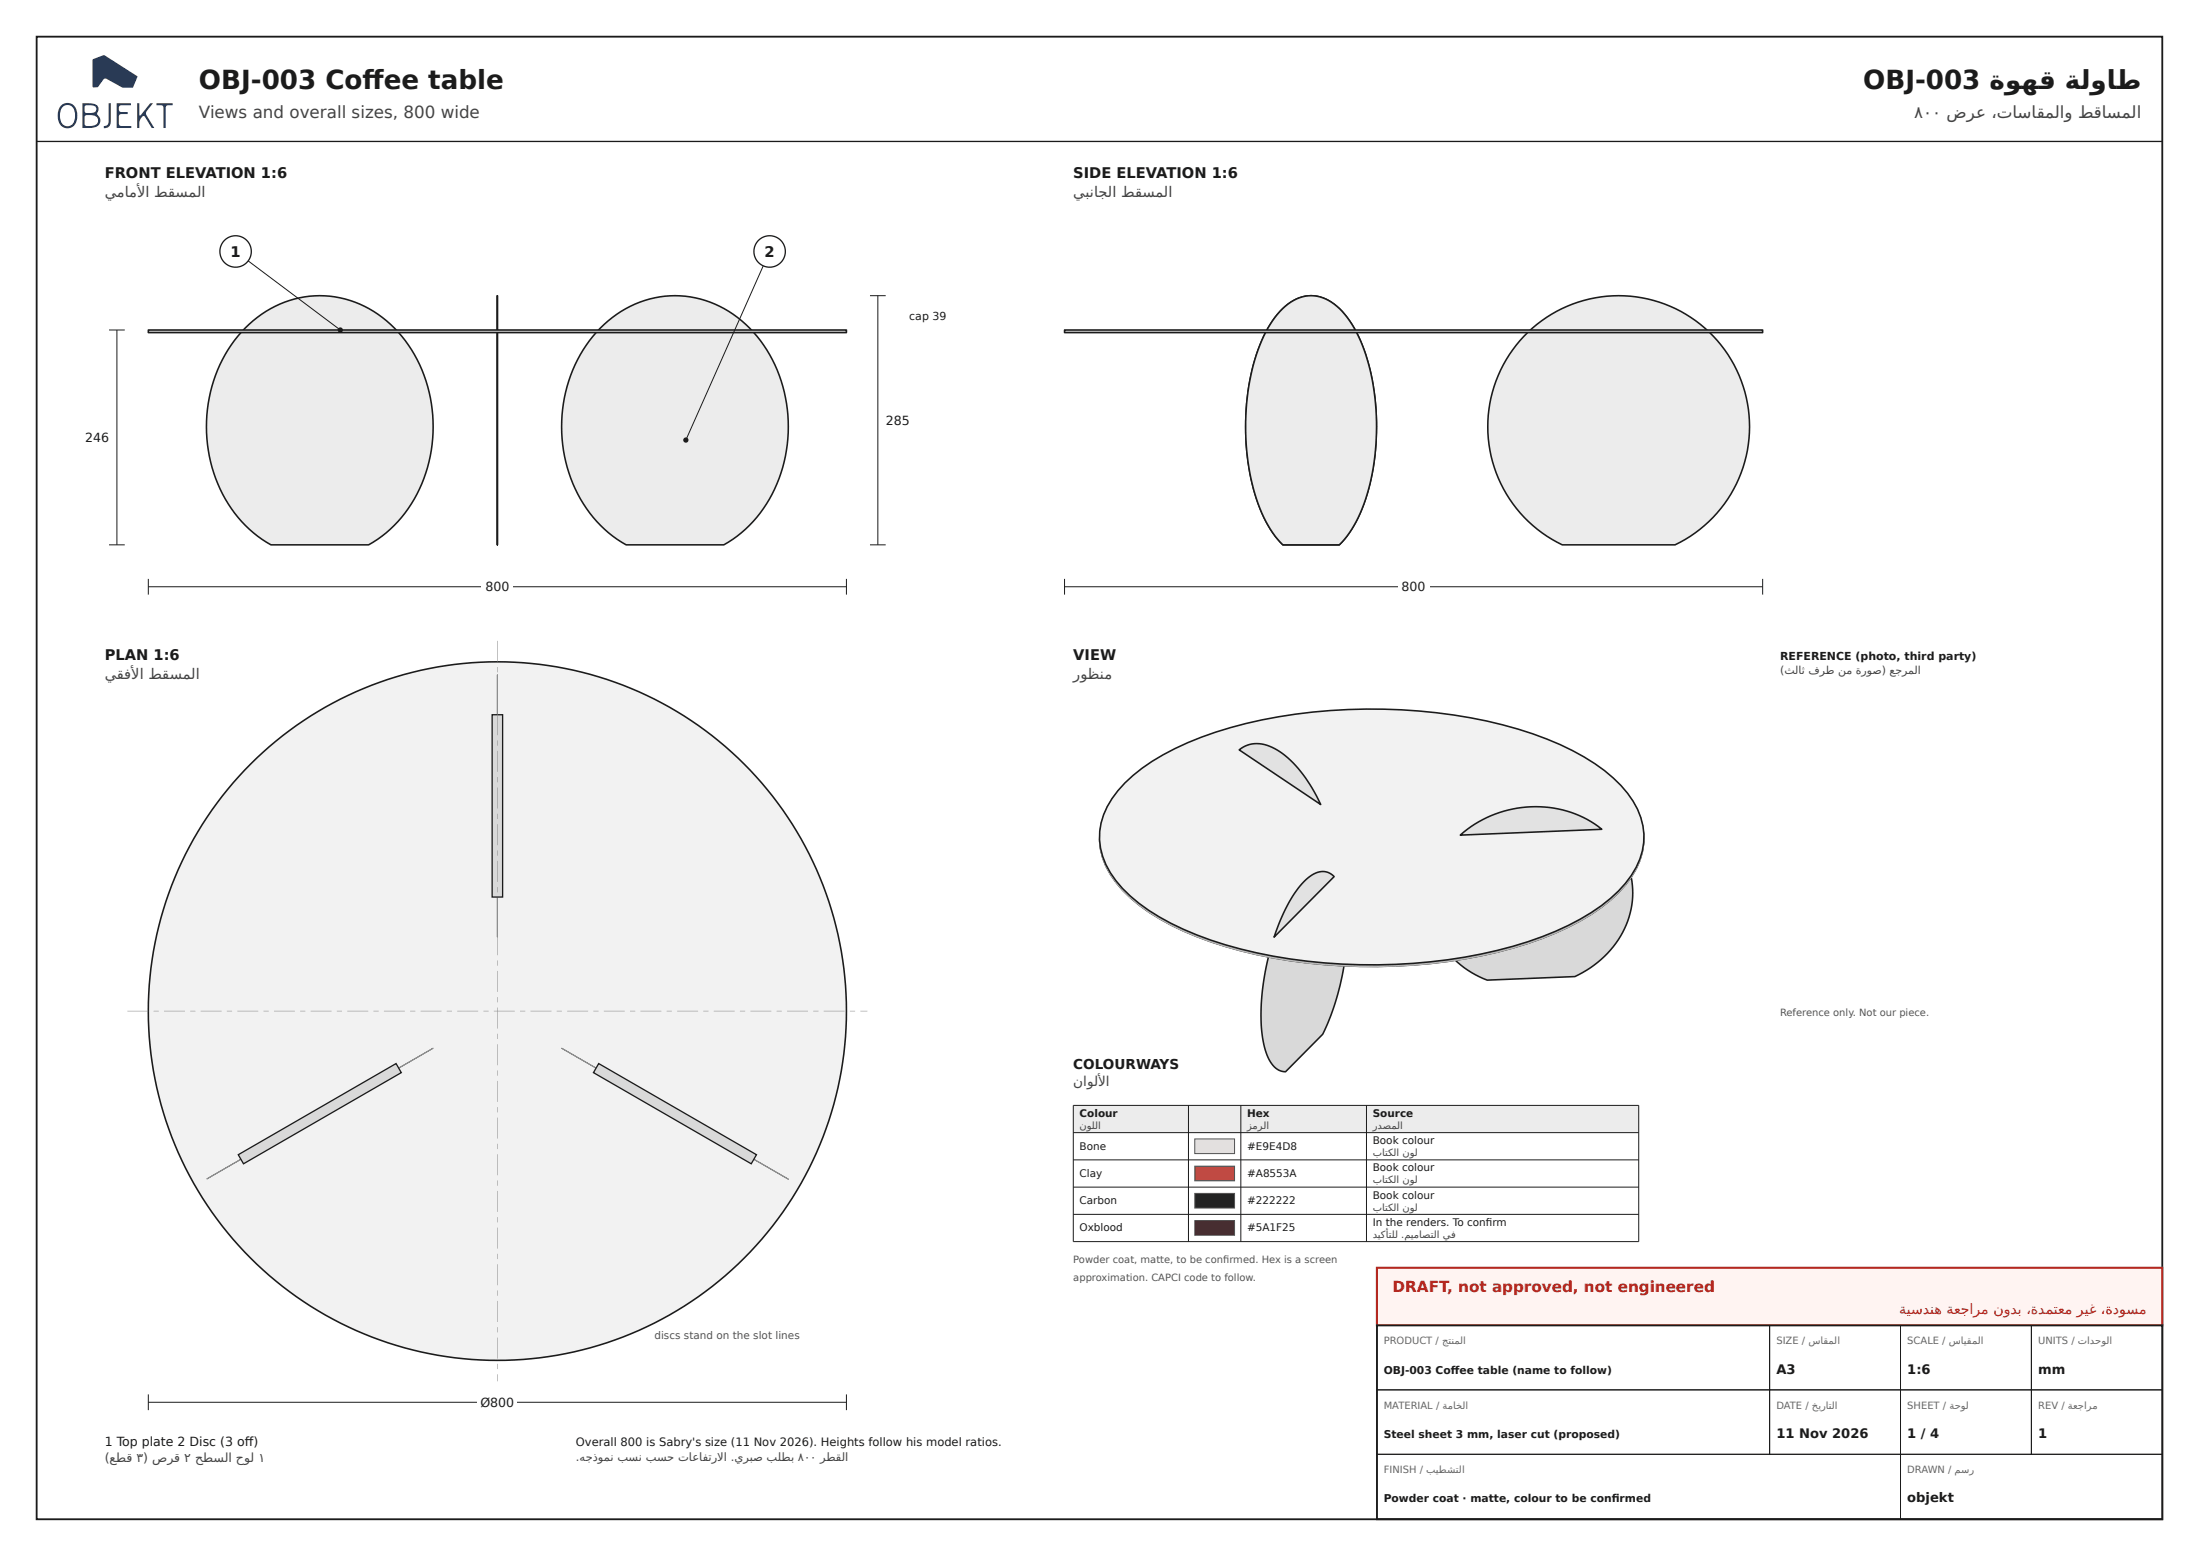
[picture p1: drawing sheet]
<svg xmlns="http://www.w3.org/2000/svg" width="420mm" height="297mm" viewBox="0 0 420 297" stroke-linecap="round" stroke-linejoin="round" font-family="sans-serif">
<path d="M7 7h406v283h-406z" fill="none" stroke="#1b1b1b" stroke-width=".35"/>
<path d="M17.7 11.4l2-.9 .3 .1 6.2 4-.8 2.1h-2l-3.2-1.7-.4 .1-1.1 1.5-.9 .1-.1-.2zM11.8 20.6a2.86 2.86 0 0 0 .3 3.3 1.39 1.39 0 0 0 2.2-1.2 2.12 2.12 0 0 0-1-2.6 1.31 1.31 0 0 0-1.5 .5zM11.5 20.3a1.8 1.8 0 0 1 2-.6 1.8 1.8 0 0 1 1.2 1.7 2.49 2.49 0 0 1-1.3 3 1.82 1.82 0 0 1-2.3-1.6 3.3 3.3 0 0 1 .4-2.5zM16.2 22.1v1.8a2.21 2.21 0 0 0 2.5-.5 1.01 1.01 0 0 0-1-1.4 1.76 1.76 0 0 0-1.5 .1zM16.2 20.2v1.2l.8 .2a1.08 1.08 0 0 0 1.4-.8 .74 .74 0 0 0-.9-.7h-.9zM15.7 19.7a4.2 4.2 0 0 1 2.8 .4 1.4 1.4 0 0 1 0 1.6l.1 .2a1.38 1.38 0 0 1 .5 1.6 1.38 1.38 0 0 1-1.4 .9h-2zM20.8 19.7h.4v3.4a1.16 1.16 0 0 1-1.4 1.4v-.4l.7-.2 .2-.3zM22.3 19.7h2.7v.4h-1.8a.67 .67 0 0 0-.5 .6 .67 .67 0 0 0 .5 .7h1.2v.4h-1.2l-.4 .2v1.8l.4 .3h1.9v.3h-2.8zM26.2 19.7h.4l.1 2.4 2-2.4h.5l-1.1 1.4-.2 .5 1.6 2.8h-.5l-1.3-2-.3-.3-.3 .2-.4 .7-.1 1.4h-.4zM29.9 19.7h3.1v.4h-.9l-.4 .2-.1 4.1h-.4v-4.1l-.5-.2h-.8z" fill-rule="evenodd" fill="#263a5a"/>
<path d="M7 27h406" fill="none" stroke="#1b1b1b" stroke-width=".25"/>
<path d="M95 56.4v47.6z" fill="none" stroke="#1b1b1b" stroke-width=".3"/>
<path d="M46.8 62.6a19.6 19.6 0 0 1 29.3 .8 27.7 27.7 0 0 1-.8 36.9l-2.4 2-2.5 1.7h-18.7a25.5 25.5 0 0 1-12.3-22.5 26.9 26.9 0 0 1 7.4-18.9z" fill="#ececec"/>
<path d="M46.8 62.6a19.6 19.6 0 0 1 29.3 .8 27.7 27.7 0 0 1-.8 36.9l-2.4 2-2.5 1.7h-18.7a25.5 25.5 0 0 1-12.3-22.5 26.9 26.9 0 0 1 7.4-18.9z" fill="none" stroke="#1b1b1b" stroke-width=".3"/>
<path d="M114.7 62.6a19.6 19.6 0 0 1 29.2 .8 27.7 27.7 0 0 1-.8 36.9l-2.3 2-2.6 1.7h-18.6a25.5 25.5 0 0 1-12.3-22.5 26.9 26.9 0 0 1 7.4-18.9z" fill="#ececec"/>
<path d="M114.7 62.6a19.6 19.6 0 0 1 29.2 .8 27.7 27.7 0 0 1-.8 36.9l-2.3 2-2.6 1.7h-18.6a25.5 25.5 0 0 1-12.3-22.5 26.9 26.9 0 0 1 7.4-18.9z" fill="none" stroke="#1b1b1b" stroke-width=".3"/>
<path d="M28.3 63h133.4v.5h-133.4z" fill="#cfcfcf"/>
<path d="M28.3 63h133.4v.5h-133.4z" fill="none" stroke="#1b1b1b" stroke-width=".3"/>
<path d="M28.3 112h133.4M28.3 110.5v3M161.7 110.5v3" fill="none" stroke="#1b1b1b" stroke-width=".19"/>
<path d="M92 110.2h6v3.4h-6z" fill="#fff"/>
<path d="M45 48l20 15M166.2 56.4h3M167.7 56.4v47.6M20.8 63h3M22.3 63v41M20.8 104h3M166.2 104h3" fill="none" stroke="#1b1b1b" stroke-width=".19"/>
<circle cx="65" cy="63" r=".5" fill="#1b1b1b"/>
<circle cx="45" cy="48" r="3" fill="#fff"/>
<circle cx="45" cy="48" r="3" fill="none" stroke="#1b1b1b" stroke-width=".25"/>
<path d="M147 48l-16 36" fill="none" stroke="#1b1b1b" stroke-width=".19"/>
<circle cx="131" cy="84" r=".5" fill="#1b1b1b"/>
<circle cx="147" cy="48" r="3" fill="#fff"/>
<circle cx="147" cy="48" r="3" fill="none" stroke="#1b1b1b" stroke-width=".25"/>
<circle cx="95" cy="193" r="66.7" fill="#f2f2f2"/>
<circle cx="95" cy="193" r="66.7" fill="none" stroke="#1b1b1b" stroke-width=".3"/>
<path d="M95 128.8v50z" fill="none" stroke="#888" stroke-width=".2"/>
<path d="M94 136.4h2v34.8h-2z" fill="#d9d9d9"/>
<path d="M94 136.4h2v34.8h-2z" fill="none" stroke="#1b1b1b" stroke-width=".25"/>
<path d="M39.4 225.1l43.3-25z" fill="none" stroke="#888" stroke-width=".2"/>
<path d="M45.5 220.4l30.1-17.4 1 1.7-30.1 17.4z" fill="#d9d9d9"/>
<path d="M45.5 220.4l30.1-17.4 1 1.7-30.1 17.4z" fill="none" stroke="#1b1b1b" stroke-width=".25"/>
<path d="M107.3 200.1l43.3 25z" fill="none" stroke="#888" stroke-width=".2"/>
<path d="M114.4 203l30.1 17.4-1 1.7-30.1-17.4z" fill="#d9d9d9"/>
<path d="M114.4 203l30.1 17.4-1 1.7-30.1-17.4z" fill="none" stroke="#1b1b1b" stroke-width=".25"/>
<g fill="#888">
<path d="M24.3 192.9h4v.1h-4zM29.3 192.9h1v.1h-1zM31.3 192.9h4v.1h-4zM36.3 192.9h1v.1h-1zM38.3 192.9h4v.1h-4zM43.3 192.9h1v.1h-1zM45.3 192.9h4v.1h-4zM50.3 192.9h1v.1h-1zM52.3 192.9h4v.1h-4zM57.3 192.9h1v.1h-1zM59.3 192.9h4v.1h-4zM64.3 192.9h1v.1h-1zM66.3 192.9h4v.1h-4zM71.3 192.9h1v.1h-1zM73.3 192.9h4v.1h-4zM78.3 192.9h1v.1h-1zM80.3 192.9h4v.1h-4zM85.3 192.9h1v.1h-1zM87.3 192.9h4v.1h-4zM92.3 192.9h1v.1h-1zM94.3 192.9h4v.1h-4zM99.3 192.9h1v.1h-1zM101.3 192.9h4v.1h-4zM106.3 192.9h1v.1h-1zM108.3 192.9h4v.1h-4zM113.3 192.9h1v.1h-1zM115.3 192.9h4v.1h-4zM120.3 192.9h1v.1h-1zM122.3 192.9h4v.1h-4zM127.3 192.9h1v.1h-1zM129.3 192.9h4v.1h-4zM134.3 192.9h1v.1h-1zM136.3 192.9h4v.1h-4zM141.3 192.9h1v.1h-1zM143.3 192.9h4v.1h-4zM148.3 192.9h1v.1h-1zM150.3 192.9h4v.1h-4zM155.3 192.9h1v.1h-1zM157.3 192.9h4v.1h-4zM162.3 192.9h1v.1h-1zM164.3 192.9h1.4v.1h-1.4z"/>
<path d="M94.9 122.3h.1v4h-.1zM94.9 127.3h.1v1h-.1zM94.9 129.3h.1v4h-.1zM94.9 134.3h.1v1h-.1zM94.9 136.3h.1v4h-.1zM94.9 141.3h.1v1h-.1zM94.9 143.3h.1v4h-.1zM94.9 148.3h.1v1h-.1zM94.9 150.3h.1v4h-.1zM94.9 155.3h.1v1h-.1zM94.9 157.3h.1v4h-.1zM94.9 162.3h.1v1h-.1zM94.9 164.3h.1v4h-.1zM94.9 169.3h.1v1h-.1zM94.9 171.3h.1v4h-.1zM94.9 176.3h.1v1h-.1zM94.9 178.3h.1v4h-.1zM94.9 183.3h.1v1h-.1zM94.9 185.3h.1v4h-.1zM94.9 190.3h.1v1h-.1zM94.9 192.3h.1v4h-.1zM94.9 197.3h.1v1h-.1zM94.9 199.3h.1v4h-.1zM94.9 204.3h.1v1h-.1zM94.9 206.3h.1v4h-.1zM94.9 211.3h.1v1h-.1zM94.9 213.3h.1v4h-.1zM94.9 218.3h.1v1h-.1zM94.9 220.3h.1v4h-.1zM94.9 225.3h.1v1h-.1zM94.9 227.3h.1v4h-.1zM94.9 232.3h.1v1h-.1zM94.9 234.3h.1v4h-.1zM94.9 239.3h.1v1h-.1zM94.9 241.3h.1v4h-.1zM94.9 246.3h.1v1h-.1zM94.9 248.3h.1v4h-.1zM94.9 253.3h.1v1h-.1zM94.9 255.3h.1v4h-.1zM94.9 260.3h.1v1h-.1zM94.9 262.3h.1v1.4h-.1z"/>
</g>
<path d="M28.3 267.7h133.4M28.3 266.2v3M161.7 266.2v3" fill="none" stroke="#1b1b1b" stroke-width=".19"/>
<path d="M91.3 265.9h7.4v3.3h-7.4z" fill="#fff"/>
<path d="M245 58.9a7.2 7.2 0 0 1 10.8 0 25.2 25.2 0 0 1 6.1 12.7 45.9 45.9 0 0 1-2.1 26.3 19.4 19.4 0 0 1-4 6.1h-10.8a24.9 24.9 0 0 1-6.1-12.7 45.2 45.2 0 0 1 2.5-27.1 18.3 18.3 0 0 1 3.6-5.3z" fill="#ececec"/>
<path d="M245 58.9a7.2 7.2 0 0 1 10.8 0 25.2 25.2 0 0 1 6.1 12.7 45.9 45.9 0 0 1-2.1 26.3 19.4 19.4 0 0 1-4 6.1h-10.8a24.9 24.9 0 0 1-6.1-12.7 45.2 45.2 0 0 1 2.5-27.1 18.3 18.3 0 0 1 3.6-5.3z" fill="none" stroke="#1b1b1b" stroke-width=".3"/>
<path d="M291.1 64.2a25 25 0 0 1 38.3 2.6 25 25 0 0 1-9.5 37.2h-21.5a25 25 0 0 1-7.3-39.8z" fill="#ececec"/>
<path d="M291.1 64.2a25 25 0 0 1 38.3 2.6 25 25 0 0 1-9.5 37.2h-21.5a25 25 0 0 1-7.3-39.8z" fill="none" stroke="#1b1b1b" stroke-width=".3"/>
<path d="M245 58.9a7.2 7.2 0 0 1 10.8 0 25.2 25.2 0 0 1 6.1 12.7 45.9 45.9 0 0 1-2.1 26.3 19.4 19.4 0 0 1-4 6.1h-10.8a24.9 24.9 0 0 1-6.1-12.7 45.2 45.2 0 0 1 2.5-27.1 18.3 18.3 0 0 1 3.6-5.3z" fill="#ececec"/>
<path d="M245 58.9a7.2 7.2 0 0 1 10.8 0 25.2 25.2 0 0 1 6.1 12.7 45.9 45.9 0 0 1-2.1 26.3 19.4 19.4 0 0 1-4 6.1h-10.8a24.9 24.9 0 0 1-6.1-12.7 45.2 45.2 0 0 1 2.5-27.1 18.3 18.3 0 0 1 3.6-5.3z" fill="none" stroke="#1b1b1b" stroke-width=".3"/>
<path d="M203.3 63h133.4v.5h-133.4z" fill="#cfcfcf"/>
<path d="M203.3 63h133.4v.5h-133.4z" fill="none" stroke="#1b1b1b" stroke-width=".3"/>
<path d="M203.3 112h133.4M203.3 110.5v3M336.7 110.5v3" fill="none" stroke="#1b1b1b" stroke-width=".19"/>
<path d="M267 110.2h6v3.4h-6z" fill="#fff"/>
<path d="M236.4 143.4l.3-.3 15.6 10.5a32.8 32.8 0 0 1 2.9 19 8.6 8.6 0 0 1-4.2 6.5l-1.7 .4-9.6-6.5a35.1 35.1 0 0 1-6.2-22.7 11.4 11.4 0 0 1 2.9-6.9z" fill="#d9d9d9"/>
<path d="M236.4 143.4l.3-.3 15.6 10.5a32.8 32.8 0 0 1 2.9 19 8.6 8.6 0 0 1-4.2 6.5l-1.7 .4-9.6-6.5a35.1 35.1 0 0 1-6.2-22.7 11.4 11.4 0 0 1 2.9-6.9z" fill="none" stroke="#1b1b1b" stroke-width=".3"/>
<path d="M278.4 159.9l.5-.5 27-1.1a15.7 15.7 0 0 1 1.7 23.1 20.5 20.5 0 0 1-6.8 5l-16.7 .7a16.1 16.1 0 0 1-10.8-18.2 17.5 17.5 0 0 1 5.1-9z" fill="#d9d9d9"/>
<path d="M278.4 159.9l.5-.5 27-1.1a15.7 15.7 0 0 1 1.7 23.1 20.5 20.5 0 0 1-6.8 5l-16.7 .7a16.1 16.1 0 0 1-10.8-18.2 17.5 17.5 0 0 1 5.1-9z" fill="none" stroke="#1b1b1b" stroke-width=".3"/>
<path d="M254.8 167.3a11.6 11.6 0 0 1 2.4 6.9 47.2 47.2 0 0 1-4.6 23.2l-7.1 7.2a3.8 3.8 0 0 1-3.3-2.7 25.1 25.1 0 0 1-1.2-12.2l.8-5.1 1.5-5.7z" fill="#d9d9d9"/>
<path d="M254.8 167.3a11.6 11.6 0 0 1 2.4 6.9 47.2 47.2 0 0 1-4.6 23.2l-7.1 7.2a3.8 3.8 0 0 1-3.3-2.7 25.1 25.1 0 0 1-1.2-12.2l.8-5.1 1.5-5.7z" fill="none" stroke="#1b1b1b" stroke-width=".3"/>
<path d="M214.9 149.8a43.7 43.7 0 0 1 17.3-9.7 103.5 103.5 0 0 1 57.7-.6 47.8 47.8 0 0 1 18.2 9.3 16.1 16.1 0 0 1 5.9 10.8 14.3 14.3 0 0 1-4.9 10.8 43.7 43.7 0 0 1-17.3 9.7 103.4 103.4 0 0 1-57.7 .6 47.6 47.6 0 0 1-18.2-9.3 16.1 16.1 0 0 1-5.9-10.8 14.3 14.3 0 0 1 4.9-10.8z" fill="#bdbdbd"/>
<path d="M214.9 149.8a43.7 43.7 0 0 1 17.3-9.7 103.5 103.5 0 0 1 57.7-.6 47.8 47.8 0 0 1 18.2 9.3 16.1 16.1 0 0 1 5.9 10.8 14.3 14.3 0 0 1-4.9 10.8 43.7 43.7 0 0 1-17.3 9.7 103.4 103.4 0 0 1-57.7 .6 47.6 47.6 0 0 1-18.2-9.3 16.1 16.1 0 0 1-5.9-10.8 14.3 14.3 0 0 1 4.9-10.8z" fill="none" stroke="#1b1b1b" stroke-width=".25"/>
<path d="M213.5 150.9v.4l-1.1 1.5v-.4z" fill="#bdbdbd"/>
<path d="M213.5 150.9v.4l-1.1 1.5v-.4z" fill="none" stroke="#bdbdbd" stroke-width=".19"/>
<path d="M212.4 152.4v.4l-.9 1.5v-.3z" fill="#bdbdbd"/>
<path d="M212.4 152.4v.4l-.9 1.5v-.3z" fill="none" stroke="#bdbdbd" stroke-width=".19"/>
<path d="M211.5 154v.3l-.7 1.6v-.4z" fill="#bdbdbd"/>
<path d="M211.5 154v.3l-.7 1.6v-.4z" fill="none" stroke="#bdbdbd" stroke-width=".19"/>
<path d="M210.8 155.5l-.5 1.9z" fill="#bdbdbd"/>
<path d="M210.8 155.5l-.5 1.9z" fill="none" stroke="#bdbdbd" stroke-width=".19"/>
<path d="M210.3 157.1l-.3 1.9z" fill="#bdbdbd"/>
<path d="M210.3 157.1l-.3 1.9z" fill="none" stroke="#bdbdbd" stroke-width=".19"/>
<path d="M210 158.7v1.9z" fill="#bdbdbd"/>
<path d="M210 158.7v1.9z" fill="none" stroke="#bdbdbd" stroke-width=".19"/>
<path d="M210 160.3l.2 1.9z" fill="#bdbdbd"/>
<path d="M210 160.3l.2 1.9z" fill="none" stroke="#bdbdbd" stroke-width=".19"/>
<path d="M210.2 161.9l.4 1.9z" fill="#bdbdbd"/>
<path d="M210.2 161.9l.4 1.9z" fill="none" stroke="#bdbdbd" stroke-width=".19"/>
<path d="M210.6 163.5l.6 1.5v.4l-.6-1.6z" fill="#bdbdbd"/>
<path d="M210.6 163.5l.6 1.5v.4l-.6-1.6z" fill="none" stroke="#bdbdbd" stroke-width=".19"/>
<path d="M211.2 165l.9 1.6v.3l-.9-1.5z" fill="#bdbdbd"/>
<path d="M211.2 165l.9 1.6v.3l-.9-1.5z" fill="none" stroke="#bdbdbd" stroke-width=".19"/>
<path d="M212.1 166.6l1 1.5v.3l-1-1.5z" fill="#bdbdbd"/>
<path d="M212.1 166.6l1 1.5v.3l-1-1.5z" fill="none" stroke="#bdbdbd" stroke-width=".19"/>
<path d="M213.1 168.1l1.3 1.5v.3l-1.3-1.5z" fill="#bdbdbd"/>
<path d="M213.1 168.1l1.3 1.5v.3l-1.3-1.5z" fill="none" stroke="#bdbdbd" stroke-width=".19"/>
<path d="M214.4 169.6l1.5 1.4v.4l-1.5-1.5z" fill="#bdbdbd"/>
<path d="M214.4 169.6l1.5 1.4v.4l-1.5-1.5z" fill="none" stroke="#bdbdbd" stroke-width=".19"/>
<path d="M215.9 171l1.6 1.4v.4l-1.6-1.4z" fill="#bdbdbd"/>
<path d="M215.9 171l1.6 1.4v.4l-1.6-1.4z" fill="none" stroke="#bdbdbd" stroke-width=".19"/>
<path d="M217.5 172.4l1.9 1.4v.3l-1.9-1.3z" fill="#bdbdbd"/>
<path d="M217.5 172.4l1.9 1.4v.3l-1.9-1.3z" fill="none" stroke="#bdbdbd" stroke-width=".19"/>
<path d="M219.4 173.8l2 1.2v.4l-2-1.3z" fill="#bdbdbd"/>
<path d="M219.4 173.8l2 1.2v.4l-2-1.3z" fill="none" stroke="#bdbdbd" stroke-width=".19"/>
<path d="M221.4 175l2.3 1.2v.4l-2.3-1.2z" fill="#bdbdbd"/>
<path d="M221.4 175l2.3 1.2v.4l-2.3-1.2z" fill="none" stroke="#bdbdbd" stroke-width=".19"/>
<path d="M223.7 176.2l2.3 1.2v.3l-2.3-1.1z" fill="#bdbdbd"/>
<path d="M223.7 176.2l2.3 1.2v.3l-2.3-1.1z" fill="none" stroke="#bdbdbd" stroke-width=".19"/>
<path d="M226 177.4l2.6 1.1v.3l-2.6-1.1z" fill="#bdbdbd"/>
<path d="M226 177.4l2.6 1.1v.3l-2.6-1.1z" fill="none" stroke="#bdbdbd" stroke-width=".19"/>
<path d="M228.6 178.5l2.6 .9v.4l-2.6-1z" fill="#bdbdbd"/>
<path d="M228.6 178.5l2.6 .9v.4l-2.6-1z" fill="none" stroke="#bdbdbd" stroke-width=".19"/>
<path d="M231.2 179.4l2.9 .9v.4l-2.9-.9z" fill="#bdbdbd"/>
<path d="M231.2 179.4l2.9 .9v.4l-2.9-.9z" fill="none" stroke="#bdbdbd" stroke-width=".19"/>
<path d="M234.1 180.3l2.9 .9v.3l-2.9-.8z" fill="#bdbdbd"/>
<path d="M234.1 180.3l2.9 .9v.3l-2.9-.8z" fill="none" stroke="#bdbdbd" stroke-width=".19"/>
<path d="M237 181.2l3 .7v.3l-3-.7z" fill="#bdbdbd"/>
<path d="M237 181.2l3 .7v.3l-3-.7z" fill="none" stroke="#bdbdbd" stroke-width=".19"/>
<path d="M240 181.9l3.1 .6v.4l-3.1-.7z" fill="#bdbdbd"/>
<path d="M240 181.9l3.1 .6v.4l-3.1-.7z" fill="none" stroke="#bdbdbd" stroke-width=".19"/>
<path d="M243.1 182.5l3.3 .5v.4l-3.3-.5z" fill="#bdbdbd"/>
<path d="M243.1 182.5l3.3 .5v.4l-3.3-.5z" fill="none" stroke="#bdbdbd" stroke-width=".19"/>
<path d="M246.4 183l3.2 .5v.3l-3.2-.4z" fill="#bdbdbd"/>
<path d="M246.4 183l3.2 .5v.3l-3.2-.4z" fill="none" stroke="#bdbdbd" stroke-width=".19"/>
<path d="M249.6 183.5l3.4 .3v.3l-3.4-.3z" fill="#bdbdbd"/>
<path d="M249.6 183.5l3.4 .3v.3l-3.4-.3z" fill="none" stroke="#bdbdbd" stroke-width=".19"/>
<path d="M253 183.8l3.3 .2v.4l-3.3-.3z" fill="#bdbdbd"/>
<path d="M253 183.8l3.3 .2v.4l-3.3-.3z" fill="none" stroke="#bdbdbd" stroke-width=".19"/>
<path d="M256.3 184l3.4 .1v.4l-3.4-.1z" fill="#bdbdbd"/>
<path d="M256.3 184l3.4 .1v.4l-3.4-.1zM259.7 184.1l3.4 .1v.3h-3.4zM263.1 184.2l3.4-.1v.3l-3.4 .1z" fill="none" stroke="#bdbdbd" stroke-width=".19"/>
<path d="M259.7 184.3h3.4" fill="none" stroke="#bdbdbd" stroke-width=".36"/>
<path d="M263.1 184.3h3.4" fill="none" stroke="#bdbdbd" stroke-width=".43"/>
<path d="M266.5 184.1l3.4-.2v.3l-3.4 .2z" fill="#bdbdbd"/>
<path d="M266.5 184.1l3.4-.2v.3l-3.4 .2z" fill="none" stroke="#bdbdbd" stroke-width=".19"/>
<path d="M269.9 183.9l3.3-.3v.3l-3.3 .3z" fill="#bdbdbd"/>
<path d="M269.9 183.9l3.3-.3v.3l-3.3 .3z" fill="none" stroke="#bdbdbd" stroke-width=".19"/>
<path d="M273.2 183.6l3.3-.4v.3l-3.3 .4z" fill="#bdbdbd"/>
<path d="M273.2 183.6l3.3-.4v.3l-3.3 .4z" fill="none" stroke="#bdbdbd" stroke-width=".19"/>
<path d="M276.5 183.2l3.3-.5v.3l-3.3 .5z" fill="#bdbdbd"/>
<path d="M276.5 183.2l3.3-.5v.3l-3.3 .5z" fill="none" stroke="#bdbdbd" stroke-width=".19"/>
<path d="M279.8 182.7l3.1-.6v.3l-3.1 .6z" fill="#bdbdbd"/>
<path d="M279.8 182.7l3.1-.6v.3l-3.1 .6z" fill="none" stroke="#bdbdbd" stroke-width=".19"/>
<path d="M282.9 182.1l3.1-.7v.4l-3.1 .6z" fill="#bdbdbd"/>
<path d="M282.9 182.1l3.1-.7v.4l-3.1 .6z" fill="none" stroke="#bdbdbd" stroke-width=".19"/>
<path d="M286 181.4l3-.8v.4l-3 .8z" fill="#bdbdbd"/>
<path d="M286 181.4l3-.8v.4l-3 .8z" fill="none" stroke="#bdbdbd" stroke-width=".19"/>
<path d="M289 180.6l2.8-.8v.3l-2.8 .9z" fill="#bdbdbd"/>
<path d="M289 180.6l2.8-.8v.3l-2.8 .9z" fill="none" stroke="#bdbdbd" stroke-width=".19"/>
<path d="M291.8 179.8l2.7-1v.3l-2.7 1z" fill="#bdbdbd"/>
<path d="M291.8 179.8l2.7-1v.3l-2.7 1z" fill="none" stroke="#bdbdbd" stroke-width=".19"/>
<path d="M294.5 178.8l2.6-1v.3l-2.6 1z" fill="#bdbdbd"/>
<path d="M294.5 178.8l2.6-1v.3l-2.6 1z" fill="none" stroke="#bdbdbd" stroke-width=".19"/>
<path d="M297.1 177.8l2.5-1.2v.4l-2.5 1.1z" fill="#bdbdbd"/>
<path d="M297.1 177.8l2.5-1.2v.4l-2.5 1.1z" fill="none" stroke="#bdbdbd" stroke-width=".19"/>
<path d="M299.6 176.6l2.2-1.2v.4l-2.2 1.2z" fill="#bdbdbd"/>
<path d="M299.6 176.6l2.2-1.2v.4l-2.2 1.2z" fill="none" stroke="#bdbdbd" stroke-width=".19"/>
<path d="M301.8 175.4l2.1-1.2v.3l-2.1 1.3z" fill="#bdbdbd"/>
<path d="M301.8 175.4l2.1-1.2v.3l-2.1 1.3z" fill="none" stroke="#bdbdbd" stroke-width=".19"/>
<path d="M303.9 174.2l2-1.3v.3l-2 1.3z" fill="#bdbdbd"/>
<path d="M303.9 174.2l2-1.3v.3l-2 1.3z" fill="none" stroke="#bdbdbd" stroke-width=".19"/>
<path d="M305.9 172.9l1.7-1.4v.3l-1.7 1.4z" fill="#bdbdbd"/>
<path d="M305.9 172.9l1.7-1.4v.3l-1.7 1.4z" fill="none" stroke="#bdbdbd" stroke-width=".19"/>
<path d="M307.6 171.5l1.5-1.4v.3l-1.5 1.4z" fill="#bdbdbd"/>
<path d="M307.6 171.5l1.5-1.4v.3l-1.5 1.4z" fill="none" stroke="#bdbdbd" stroke-width=".19"/>
<path d="M310.5 168.6v.3l-1.4 1.5v-.3z" fill="#bdbdbd"/>
<path d="M310.5 168.6v.3l-1.4 1.5v-.3z" fill="none" stroke="#bdbdbd" stroke-width=".19"/>
<path d="M311.6 167.1v.3l-1.1 1.5v-.3z" fill="#bdbdbd"/>
<path d="M311.6 167.1v.3l-1.1 1.5v-.3z" fill="none" stroke="#bdbdbd" stroke-width=".19"/>
<path d="M312.5 165.6v.3l-.9 1.5v-.3z" fill="#bdbdbd"/>
<path d="M312.5 165.6v.3l-.9 1.5v-.3z" fill="none" stroke="#bdbdbd" stroke-width=".19"/>
<path d="M313.2 164v.3l-.7 1.6v-.3z" fill="#bdbdbd"/>
<path d="M313.2 164v.3l-.7 1.6v-.3z" fill="none" stroke="#bdbdbd" stroke-width=".19"/>
<path d="M313.7 162.4l-.5 1.9z" fill="#bdbdbd"/>
<path d="M313.7 162.4l-.5 1.9z" fill="none" stroke="#bdbdbd" stroke-width=".19"/>
<path d="M313.9 160.8l-.2 2z" fill="#bdbdbd"/>
<path d="M313.9 160.8l-.2 2z" fill="none" stroke="#bdbdbd" stroke-width=".19"/>
<path d="M314 159.2l-.1 2z" fill="#bdbdbd"/>
<path d="M314 159.2l-.1 2z" fill="none" stroke="#bdbdbd" stroke-width=".19"/>
<path d="M313.8 157.6l.2 2z" fill="#bdbdbd"/>
<path d="M313.8 157.6l.2 2z" fill="none" stroke="#bdbdbd" stroke-width=".19"/>
<path d="M313.4 156l.4 2z" fill="#bdbdbd"/>
<path d="M313.4 156l.4 2z" fill="none" stroke="#bdbdbd" stroke-width=".19"/>
<path d="M312.8 154.5l.6 1.5v.4l-.6-1.6z" fill="#bdbdbd"/>
<path d="M312.8 154.5l.6 1.5v.4l-.6-1.6z" fill="none" stroke="#bdbdbd" stroke-width=".19"/>
<path d="M311.9 152.9l.9 1.6v.3l-.9-1.5z" fill="#bdbdbd"/>
<path d="M311.9 152.9l.9 1.6v.3l-.9-1.5z" fill="none" stroke="#bdbdbd" stroke-width=".19"/>
<path d="M310.9 151.4l1 1.5v.4l-1-1.6z" fill="#bdbdbd"/>
<path d="M310.9 151.4l1 1.5v.4l-1-1.6z" fill="none" stroke="#bdbdbd" stroke-width=".19"/>
<path d="M214.9 149.4a44 44 0 0 1 17.3-9.6 103.4 103.4 0 0 1 57.7-.6 47.8 47.8 0 0 1 18.2 9.3 16.1 16.1 0 0 1 5.9 10.7 14.3 14.3 0 0 1-4.9 10.9 44 44 0 0 1-17.3 9.7 102.7 102.7 0 0 1-60.6-.4 41.9 41.9 0 0 1-16.8-9.8 13.5 13.5 0 0 1-4.1-12.5 16 16 0 0 1 4.6-7.7z" fill="#f2f2f2"/>
<path d="M214.9 149.4a44 44 0 0 1 17.3-9.6 103.4 103.4 0 0 1 57.7-.6 47.8 47.8 0 0 1 18.2 9.3 16.1 16.1 0 0 1 5.9 10.7 14.3 14.3 0 0 1-4.9 10.9 44 44 0 0 1-17.3 9.7 102.7 102.7 0 0 1-60.6-.4 41.9 41.9 0 0 1-16.8-9.8 13.5 13.5 0 0 1-4.1-12.5 16 16 0 0 1 4.6-7.7z" fill="none" stroke="#1b1b1b" stroke-width=".3"/>
<path d="M236.7 143.1a5.8 5.8 0 0 1 6.8-.2 22.4 22.4 0 0 1 8.7 10.6l.1 .1z" fill="#e2e2e2"/>
<path d="M236.7 143.1a5.8 5.8 0 0 1 6.8-.2 22.4 22.4 0 0 1 8.7 10.6l.1 .1z" fill="none" stroke="#1b1b1b" stroke-width=".3"/>
<path d="M249.1 168.2a4.5 4.5 0 0 1 4.5-1.7l1.2 .8-11.5 11.6a28.6 28.6 0 0 1 5.8-10.7z" fill="#e2e2e2"/>
<path d="M249.1 168.2a4.5 4.5 0 0 1 4.5-1.7l1.2 .8-11.5 11.6a28.6 28.6 0 0 1 5.8-10.7z" fill="none" stroke="#1b1b1b" stroke-width=".3"/>
<path d="M279 159.3a21.3 21.3 0 0 1 26.9-1l-27 1.1z" fill="#e2e2e2"/>
<path d="M279 159.3a21.3 21.3 0 0 1 26.9-1l-27 1.1z" fill="none" stroke="#1b1b1b" stroke-width=".3"/>
<path d="M205 211h108v5.2h-108z" fill="#ececec"/>
<path d="M205 211h108M205 216.2h108" fill="none" stroke="#1b1b1b" stroke-width=".19"/>
<path d="M228.2 217.4h7.6v2.8h-7.6z" fill="#e9e4d8"/>
<path d="M228.2 217.4h7.6v2.8h-7.6z" fill="none" stroke="#555" stroke-width=".19"/>
<path d="M205 221.4h108" fill="none" stroke="#1b1b1b" stroke-width=".19"/>
<path d="M228.2 222.6h7.6v2.8h-7.6z" fill="#a8553a"/>
<path d="M228.2 222.6h7.6v2.8h-7.6z" fill="none" stroke="#555" stroke-width=".19"/>
<path d="M205 226.6h108" fill="none" stroke="#1b1b1b" stroke-width=".19"/>
<path d="M228.2 227.8h7.6v2.8h-7.6z" fill="#222"/>
<path d="M228.2 227.8h7.6v2.8h-7.6z" fill="none" stroke="#555" stroke-width=".19"/>
<path d="M205 231.8h108" fill="none" stroke="#1b1b1b" stroke-width=".19"/>
<path d="M228.2 233h7.6v2.8h-7.6z" fill="#5a1f25"/>
<path d="M228.2 233h7.6v2.8h-7.6z" fill="none" stroke="#555" stroke-width=".19"/>
<path d="M205 211v26h108v-26M227 211v26M237 211v26M261 211v26" fill="none" stroke="#1b1b1b" stroke-width=".19"/>
<path d="M263 242h150v11h-150z" fill="#fff4f2"/>
<path d="M263 242h150v11h-150z" fill="none" stroke="#b3261e" stroke-width=".4"/>
<path d="M263 253h150v37h-150z" fill="#fff"/>
<path d="M263 253h150v37h-150z" fill="none" stroke="#1b1b1b" stroke-width=".35"/>
<path d="M263 253h75v12.3h-75zM338 253h25v12.3h-25zM363 253h25v12.3h-25zM388 253h25v12.3h-25zM263 265.3h75v12.3h-75zM263 277.6h100v12.3h-100zM338 265.3h25v12.3h-25zM363 265.3h25v12.3h-25zM363 277.6h50v12.3h-50zM388 265.3h25v12.3h-25z" fill="none" stroke="#1b1b1b" stroke-width=".19"/>
<g font-size="5" fill="#1b1b1b">
<text x="38" y="17">OBJ-003 Coff ee table</text>
<text x="355.9" y="17">OBJ-003 ةوهق ةلواط</text>
</g>
<g font-size="3.2" fill="#444">
<text x="38" y="22.5">Views and overall sizes, 800 wide</text>
<text x="365.6" y="22.5">٨٠٠ ضرع ،تاساقملاو طقاسملا</text>
</g>
<text font-size="2.9" fill="#b3261e" x="266" y="246.7">DRAFT, not approved, not engineered</text>
<g font-size="2.8" fill="#1b1b1b">
<text x="20" y="34">FRONT ELEVATION 1:6</text>
<text x="205" y="34">SIDE ELEVATION 1:6</text>
<text x="44" y="49">1</text>
<text x="146" y="49">2</text>
<text x="20" y="126">PLAN 1:6</text>
<text x="205" y="126">VIEW</text>
</g>
<g font-size="2.8" fill="#444">
<text x="20" y="37.6">يمامأل ا طقسملا</text>
<text x="205" y="37.6">يبناجلا طقسملا</text>
<text x="20" y="129.6">يقفأل ا طقسملا</text>
<text x="205" y="129.6">روظنم</text>
</g>
<text font-size="2.7" fill="#b3261e" x="362.8" y="250.8">ةيسدنه ةعجارم نودب ،ةدمتعم ريغ ،ةدوسم</text>
<text font-size="2.6" fill="#1b1b1b" x="205" y="204">COLOURWAYS</text>
<text font-size="2.6" fill="#444" x="205" y="207.4">ناولأل ا</text>
<g font-size="2.5" fill="#1b1b1b">
<text x="339.3" y="262.2">A3</text>
<text x="364.3" y="262.2">1:6</text>
<text x="389.3" y="262.2">mm</text>
<text x="339.3" y="274.5">11 Nov 2026</text>
<text x="364.3" y="274.5">1 / 4</text>
<text x="389.3" y="274.5">1</text>
<text x="364.3" y="286.8">objekt</text>
</g>
<g font-size="2.4" fill="#1b1b1b">
<text x="169.2" y="81.1">285</text>
<text x="16.2" y="84.3">246</text>
<text x="92.7" y="112.8">800</text>
<text x="267.7" y="112.8">800</text>
<text x="91.8" y="268.5">Ø800</text>
<text x="20" y="276">1 Top plate 2 Disc (3 off )</text>
</g>
<text font-size="2.4" fill="#444" x="20" y="279.1">(عطق ٣) صرق ٢ حطسلا حول ١</text>
<text font-size="2.2" fill="#1b1b1b" x="110" y="276">Overall 800 is Sabry's size (11 Nov 2026). Heights follow his model ratios.</text>
<text font-size="2.2" fill="#444" x="110" y="278.9">.هجذومن بسن بسح تاعافترال ا .يربص بلطب ٨٠٠ رطقلا</text>
<g font-size="2.1" fill="#1b1b1b">
<text x="173.7" y="61">cap 39</text>
<text x="340" y="126">REFERENCE (photo, third party)</text>
</g>
<text font-size="2.1" fill="#444" x="340" y="128.7">(ثلاث فرط نم ةروص) عجرملا</text>
<g font-size="2" fill="#1b1b1b">
<text x="206.2" y="213.2">Colour</text>
<text x="238.2" y="213.2">Hex</text>
<text x="262.2" y="213.2">Source</text>
<text x="206.2" y="219.4">Bone</text>
<text x="238.2" y="219.4">#E9E4D8</text>
<text x="262.2" y="218.4">Book colour</text>
<text x="206.2" y="224.6">Clay</text>
<text x="238.2" y="224.6">#A8553A</text>
<text x="262.2" y="223.6">Book colour</text>
<text x="206.2" y="229.8">Carbon</text>
<text x="238.2" y="229.8">#222222</text>
<text x="262.2" y="228.8">Book colour</text>
<text x="262.2" y="234">In the renders. To confi rm</text>
<text x="206.2" y="235">Oxblood</text>
<text x="238.2" y="235">#5A1F25</text>
<text x="264.3" y="262.2">OBJ-003 Coff ee table (name to follow)</text>
<text x="264.3" y="274.5">Steel sheet 3 mm, laser cut (proposed)</text>
<text x="264.3" y="286.8">Powder coat · matte, colour to be confi rmed</text>
</g>
<text font-size="2" fill="#555" x="125" y="255.7">discs stand on the slot lines</text>
<g font-size="1.9" fill="#555">
<text x="340" y="194">Reference only. Not our piece.</text>
<text x="205" y="241">Powder coat, matte, to be confi rmed. Hex is a screen</text>
<text x="205" y="244.5">approximation. CAPCI code to follow.</text>
</g>
<g font-size="1.9" fill="#444">
<text x="206.2" y="215.5">نوللا</text>
<text x="238.2" y="215.5">زمرلا</text>
<text x="262.2" y="215.5">ردصملا</text>
<text x="262.2" y="220.7">باتكلا نول</text>
<text x="262.2" y="225.9">باتكلا نول</text>
<text x="262.2" y="231.1">باتكلا نول</text>
<text x="262.2" y="236.3">ديكأتلل .ميماصتلا يف</text>
</g>
<g font-size="1.9" fill="#666">
<text x="264.3" y="256.6">PRODUCT / جتنملا</text>
<text x="339.3" y="256.6">SIZE / ساقملا</text>
<text x="364.3" y="256.6">SCALE / سايقملا</text>
<text x="389.3" y="256.6">UNITS / تادحولا</text>
<text x="264.3" y="268.9">MATERIAL / ةماخلا</text>
<text x="339.3" y="268.9">DATE / خيراتلا</text>
<text x="364.3" y="268.9">SHEET / ةحول</text>
<text x="389.3" y="268.9">REV / ةعجارم</text>
<text x="264.3" y="281.2">FINISH / بيطشتلا</text>
<text x="364.3" y="281.2">DRAWN / مسر</text>
</g>
</svg>
